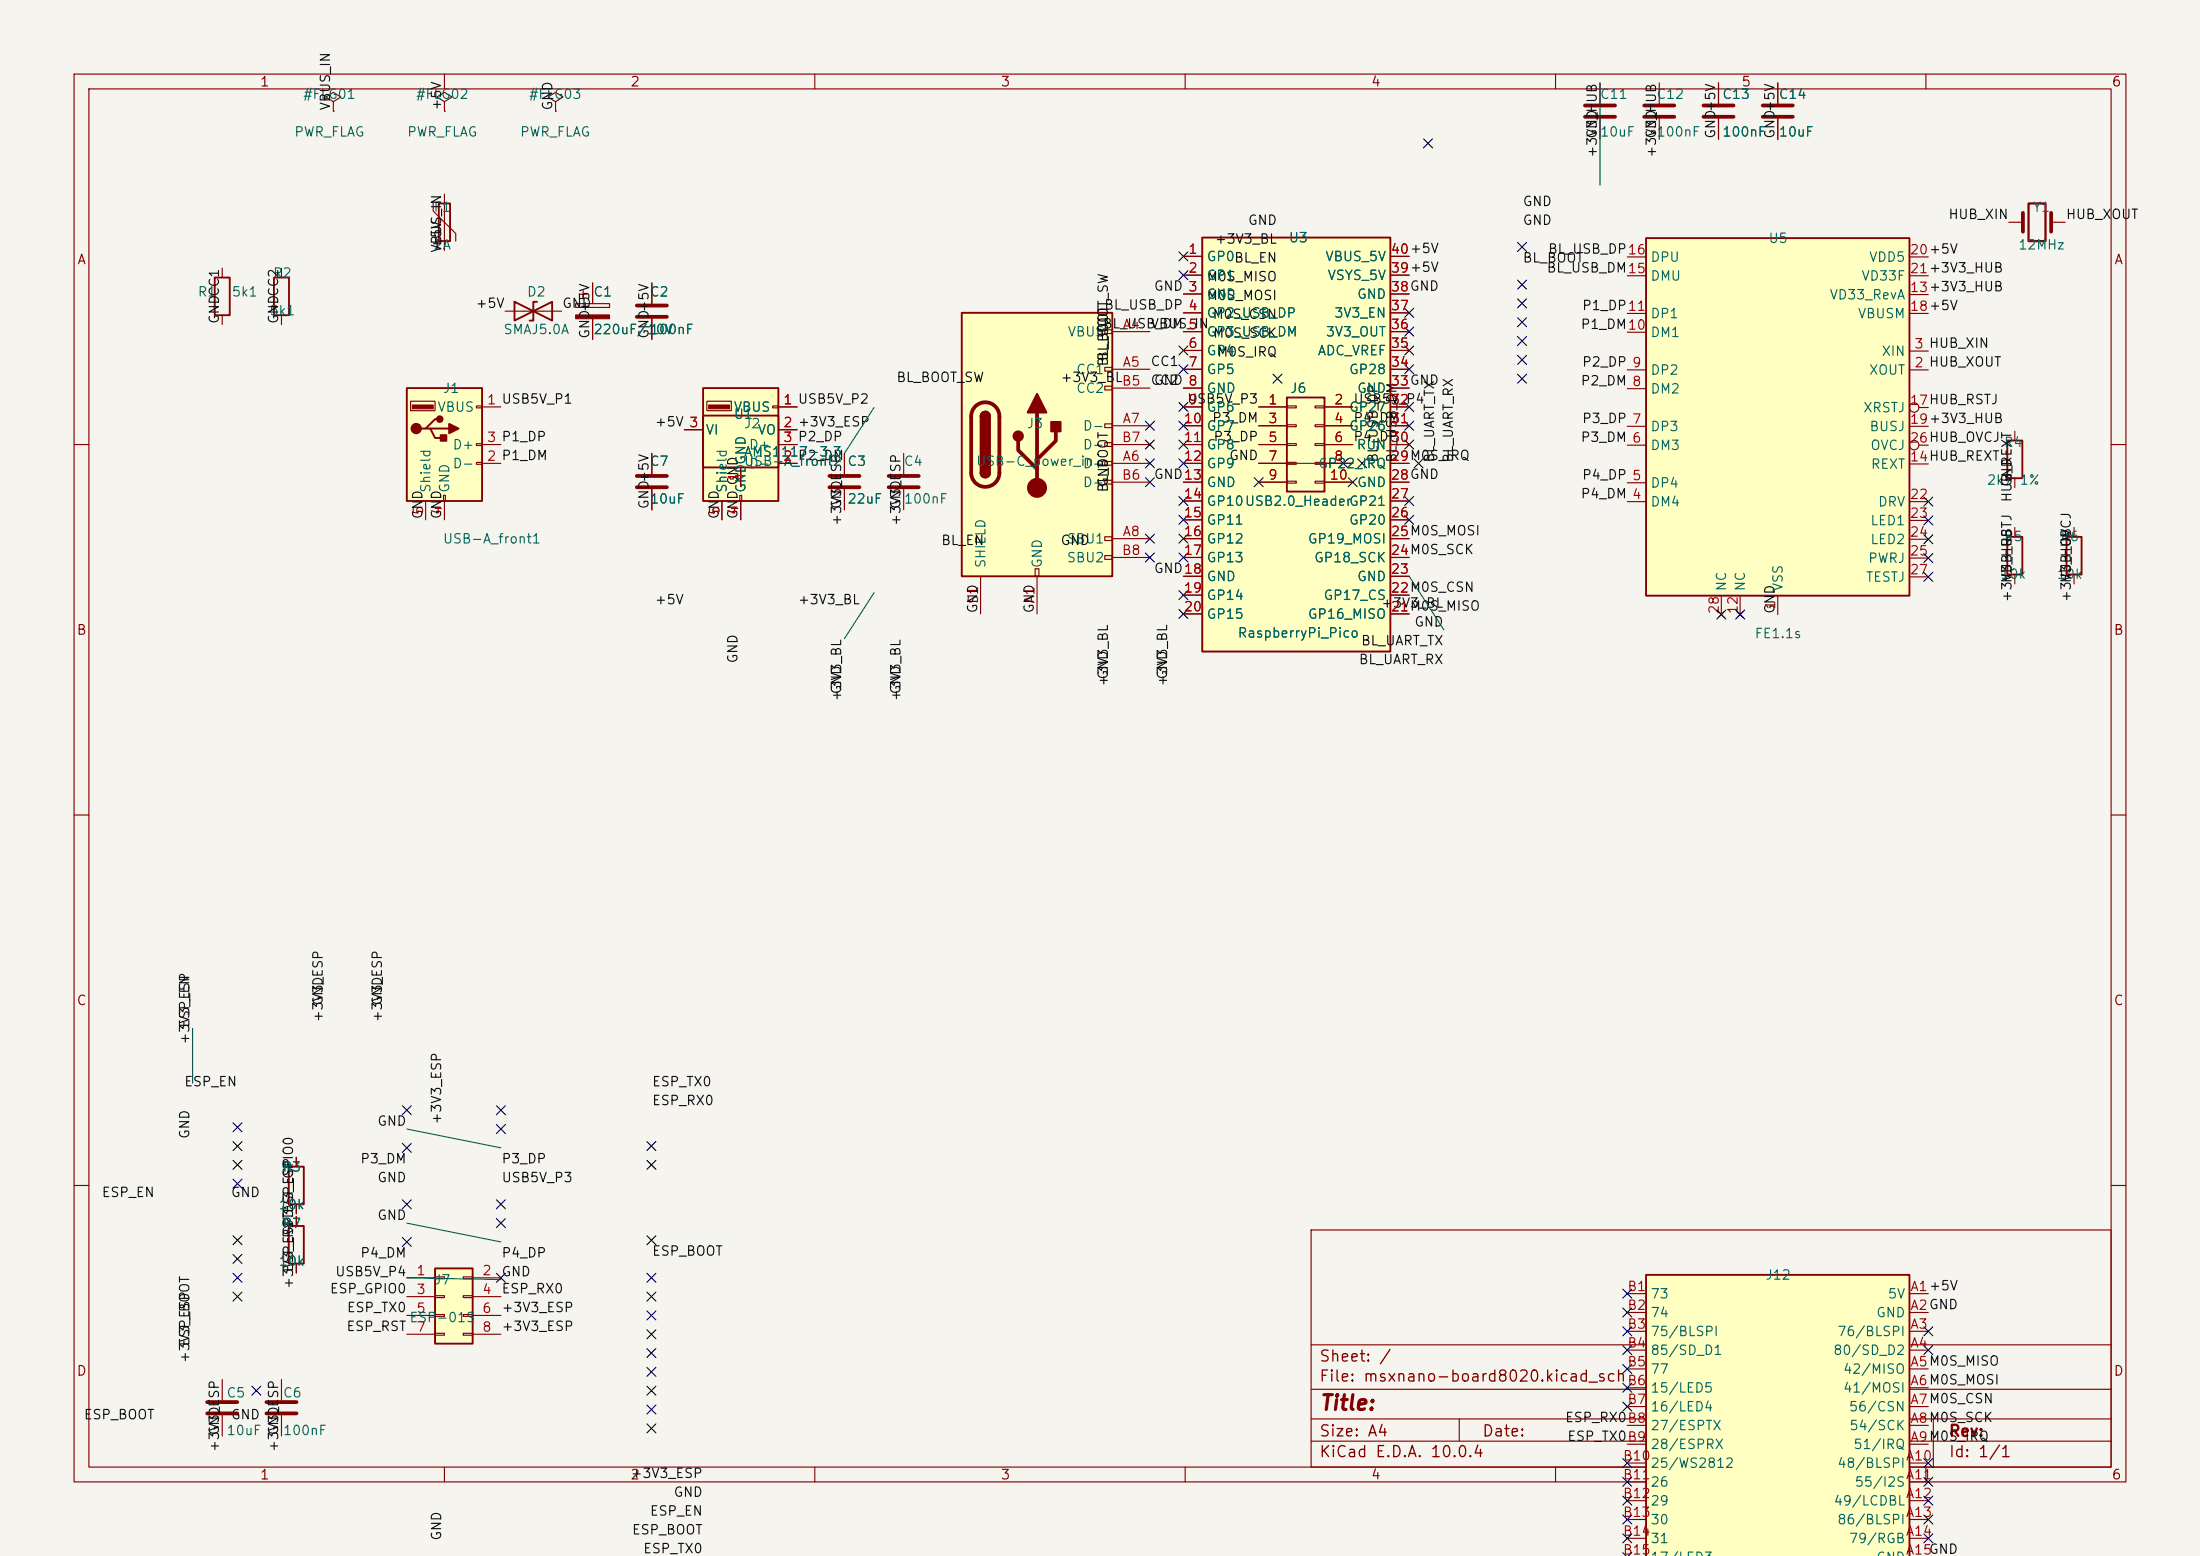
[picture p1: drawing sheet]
<svg xmlns="http://www.w3.org/2000/svg" width="297mm" height="210mm" viewBox="0 0 297 210" stroke-linecap="round" stroke-linejoin="round" font-family="sans-serif">
<path d="M0 0h297v210h-297z" fill="#f5f4ef" stroke="#f5f4ef" stroke-width=".14"/>
<g fill="none" stroke="#840000" stroke-width=".15">
<path d="M10 10h277v190h-277zM12 12h273v186h-273zM60 13.7l1-.6-1-.6-1 .6 1 .6v1.3M60 15h.1M60 10v2M75 13.7l1-.6-1-.6-1 .6 1 .6v1.3M75 15h.1M110 10v2M160 10v2M210 10v2M260 10v2M78.2 39.7h1"/>
<path d="M78.7 39.2v1M80 38.2v2.8M88 38.2v2.8M77.7 41h4.6v.5h-4.6zM80 43v2.8M88 43v2.8M10 60h2M285 60h2M10 110h2M285 110h2M10 160h2M177 166h108v32h-108z"/>
<path d="M285 160h2M30 186.2v2.8M30 191v2.8M38 186.2v2.8M38 191v2.8M60 198v2M110 198v2M160 198v2M177 194.5h108M177 191.5h108M177 187.5h108M177 181.5h108"/>
<path d="M197 191.5v3M210 198v2M260 198v2M261 191.5v6.5"/>
</g>
<path d="M86 41.2h4M86 42.8h4M28 189.2h4M28 190.8h4M36 189.2h4M36 190.8h4" fill="none" stroke="#840000" stroke-width=".51"/>
<path d="M77.7 42.5h4.6v.5h-4.6z" fill="#840000" stroke="#840000" stroke-width=".15"/>
<path d="M129.8 42.2h20.4v35.6h-20.4z" fill="#ffffc2"/>
<g fill="none" stroke="#840000" stroke-width=".15">
<path d="M224 11.2v2.8M224 16v2.8M232 11.2v2.8M232 16v2.8M240 11.2v2.8M240 16v2.8M30 36.2v1.3M271.2 30h1.9M276.9 30h1.9M30 42.5v1.3M149.1 44.5h1.1v.5h-1.1zM149.1 49.6h1.1v.5h-1.1z"/>
<path d="M149.1 52.1h1.1v.5h-1.1zM149.1 57.2h1.1v.5h-1.1zM149.1 59.7h1.1v.6h-1.1zM150.2 44.8h5M150.2 49.8h5M150.2 57.5h5M150.2 52.4h5M88 61.2v2.8M88 66v2.8M132.4 77.8v5.1M139.7 76.8h.6v1h-.6zM140 77.8v5.1"/>
<path d="M149.1 62.3h1.1v.5h-1.1zM149.1 64.8h1.1v.5h-1.1zM149.1 72.4h1.1v.6h-1.1zM149.1 75h1.1v.5h-1.1zM150.2 62.5h5M150.2 72.7h5M150.2 65.1h5M150.2 60h5M150.2 75.2h5M272 71.2v1.3M272 77.5v1.3M280 71.2v1.3"/>
<path d="M280 77.5v1.3"/>
</g>
<path d="M29 37.5h2v5h-2zM129.8 42.2h20.4v35.6h-20.4zM132.4 56.2a.64 .64 0 0 1 .6-.6 .64 .64 0 0 1 .6 .6M132.4 63.8a.64 .64 0 0 0 .6 .6 .64 .64 0 0 0 .6-.6M271 72.5h2v5h-2zM279 72.5h2v5h-2z" fill="none" stroke="#840000" stroke-width=".25"/>
<g fill="none" stroke="#840000" stroke-width=".51">
<path d="M222 14.2h4M222 15.8h4M230 14.2h4M230 15.8h4M238 14.2h4M238 15.8h4M273.1 28.7v2.6M276.9 28.7v2.6M131.7 54.9a1.9 1.9 0 0 1 2-.5 1.9 1.9 0 0 1 1.2 1.8v7.6a1.91 1.91 0 0 1-1.9 1.9 1.91 1.91 0 0 1-1.9-1.9v-7.6a1.9 1.9 0 0 1 .6-1.3zM137.5 59.5v1.3l2.5 2.5M140 55.7v10.1M142.5 58.2v1.3l-2.5 2.5"/>
<path d="M86 64.2h4M86 65.8h4"/>
</g>
<g fill="#840000" stroke="#840000" stroke-width=".25">
<path d="M132.4 56.2h1.2v7.6h-1.2z"/>
<path d="M132.6 55.7a.63 .63 0 0 1 .7-.1 .63 .63 0 0 1 .3 .6h-1.2z"/>
<path d="M132.4 63.8h1.2a.64 .64 0 0 1-.6 .6 .64 .64 0 0 1-.6-.6z"/>
<path d="M140 53.1l1.3 2.6h-2.6z"/>
<path d="M141.9 57h1.3v1.2h-1.3z"/>
<circle cx="137.5" cy="58.9" r=".63"/>
</g>
<circle cx="140" cy="65.8" r="1.27" fill="#840000" stroke="#840000" stroke-width=".15"/>
<path d="M273.9 27.5h2.2v5h-2.2z" fill="none" stroke="#840000" stroke-width=".3"/>
<path d="M94.9 52.4h10.2v15.2h-10.2z" fill="#ffffc2"/>
<path d="M37 37.5h2v5h-2zM94.9 52.4h10.2v15.2h-10.2zM97.5 57.8h.6l.6 1.3h1.3M98.1 57.8h2.5M99.4 56.6h-.7l-1.2 1.2h-.7M271 59.5h2v5h-2z" fill="none" stroke="#840000" stroke-width=".25"/>
<g fill="#840000" stroke="#840000" stroke-width=".25">
<path d="M99.5 58.7h.8v.8h-.8z"/>
<path d="M100.6 57.2l1.3 .6-1.3 .7z"/>
<circle cx="96.2" cy="57.8" r=".63"/>
<circle cx="99.4" cy="56.6" r=".38"/>
</g>
<path d="M95.7 54.7h2.8v.5h-2.8z" fill="#840000" stroke="#840000" stroke-width=".15"/>
<g fill="none" stroke="#840000" stroke-width=".15">
<path d="M38 36.2v1.3M38 42.5v1.3M95.4 54.2h3.3v1.2h-3.3zM104.3 54.8h.8v.2h-.8zM104.3 59.9h.8v.2h-.8zM105.1 54.9h2.5M272 58.2v1.3M97.5 67.6v2.6M99.9 66.9h.2v.7h-.2zM100 67.6v2.6M104.3 62.4h.8v.3h-.8zM105.1 62.5h2.5"/>
<path d="M105.1 60h2.5M272 64.5v1.3"/>
</g>
<path d="M94.9 56.1h10.2v7h-10.2z" fill="#ffffc2"/>
<path d="M94.9 56.1h10.2v7h-10.2z" fill="none" stroke="#840000" stroke-width=".25"/>
<path d="M92.4 58h2.5M105.1 58h2.5M100 63.1v2.5" fill="none" stroke="#840000" stroke-width=".15"/>
<path d="M58.7 171.2h5.1v10.1h-5.1z" fill="#ffffc2"/>
<path d="M58.7 171.2h5.1v10.1h-5.1z" fill="none" stroke="#840000" stroke-width=".25"/>
<g fill="none" stroke="#840000" stroke-width=".15">
<path d="M45 13.7l1-.6-1-.6-1 .6 1 .6v1.3M45 15h.1M216 11.2v2.8M216 16v2.8M114 61.2v2.8M114 66v2.8M122 61.2v2.8M122 66v2.8M54.9 172.5h3.8M54.9 175h3.8M54.9 177.5h3.8M58.7 172.3h1.3v.3h-1.3z"/>
<path d="M58.7 174.9h1.3v.2h-1.3zM58.7 177.4h1.3v.3h-1.3zM58.7 180h1.3v.2h-1.3zM62.5 172.3h1.3v.3h-1.3zM62.5 174.9h1.3v.2h-1.3zM62.5 177.4h1.3v.3h-1.3zM62.5 180h1.3v.2h-1.3zM63.8 172.5h3.8M63.8 175h3.8M63.8 177.5h3.8M54.9 180.1h3.8M63.8 180.1h3.8"/>
</g>
<path d="M214 14.2h4M214 15.8h4M112 64.2h4M112 65.8h4M120 64.2h4M120 65.8h4" fill="none" stroke="#840000" stroke-width=".51"/>
<path d="M162.3 32.1h25.4v55.8h-25.4z" fill="#ffffc2"/>
<path d="M162.3 32.1h25.4v55.8h-25.4z" fill="none" stroke="#840000" stroke-width=".25"/>
<g fill="none" stroke="#840000" stroke-width=".15">
<path d="M159.8 34.6h2.5M159.8 37.1h2.5M159.8 39.7h2.5M187.7 34.6h2.5M187.7 37.1h2.5M187.7 39.7h2.5M159.8 42.2h2.5M159.8 44.8h2.5M159.8 47.3h2.5M159.8 49.8h2.5M159.8 52.4h2.5M159.8 54.9h2.5"/>
<path d="M159.8 57.5h2.5M187.7 42.2h2.5M187.7 44.8h2.5M187.7 47.3h2.5M187.7 49.8h2.5M187.7 52.4h2.5M187.7 54.9h2.5M187.7 57.5h2.5M159.8 60h2.5M159.8 62.5h2.5M159.8 65.1h2.5M159.8 67.6h2.5"/>
<path d="M159.8 70.2h2.5M159.8 72.7h2.5M159.8 75.2h2.5M159.8 77.8h2.5M187.7 60h2.5M187.7 62.5h2.5M187.7 65.1h2.5M187.7 67.6h2.5M187.7 70.2h2.5M187.7 72.7h2.5M187.7 75.2h2.5M187.7 77.8h2.5"/>
<path d="M159.8 80.3h2.5M159.8 82.9h2.5M187.7 80.3h2.5M187.7 82.9h2.5"/>
</g>
<path d="M54.9 52.4h10.2v15.2h-10.2z" fill="#ffffc2"/>
<path d="M54.9 52.4h10.2v15.2h-10.2zM57.5 57.8h.6l.6 1.3h1.3M58.1 57.8h2.5M59.4 56.6h-.7l-1.2 1.2h-.7" fill="none" stroke="#840000" stroke-width=".25"/>
<g fill="#840000" stroke="#840000" stroke-width=".25">
<path d="M59.5 58.7h.8v.8h-.8z"/>
<path d="M60.6 57.2l1.3 .6-1.3 .7z"/>
<circle cx="56.2" cy="57.8" r=".63"/>
<circle cx="59.4" cy="56.6" r=".38"/>
</g>
<path d="M55.7 54.7h2.8v.5h-2.8z" fill="#840000" stroke="#840000" stroke-width=".15"/>
<path d="M55.4 54.2h3.3v1.2h-3.3zM64.3 54.8h.8v.2h-.8zM64.3 59.9h.8v.2h-.8zM65.1 54.9h2.5M57.5 67.6v2.6M59.9 66.9h.2v.7h-.2zM60 67.6v2.6M64.3 62.4h.8v.3h-.8zM65.1 62.5h2.5M65.1 60h2.5" fill="none" stroke="#840000" stroke-width=".15"/>
<path d="M173.7 53.6h5.1v12.7h-5.1z" fill="#ffffc2"/>
<path d="M173.7 53.6h5.1v12.7h-5.1zM39 157.5h2v5h-2z" fill="none" stroke="#840000" stroke-width=".25"/>
<g fill="none" stroke="#840000" stroke-width=".15">
<path d="M169.9 54.9h3.8M169.9 57.5h3.8M173.7 54.8h1.3v.2h-1.3zM173.7 57.3h1.3v.3h-1.3zM173.7 59.9h1.3v.2h-1.3zM177.5 54.8h1.3v.2h-1.3zM177.5 57.3h1.3v.3h-1.3zM177.5 59.9h1.3v.2h-1.3zM178.8 54.9h3.8M178.8 57.5h3.8M169.9 60h3.8M169.9 62.5h3.8"/>
<path d="M169.9 65.1h3.8M173.7 62.4h1.3v.3h-1.3zM173.7 65h1.3v.2h-1.3zM177.5 62.4h1.3v.3h-1.3zM177.5 65h1.3v.2h-1.3zM178.8 60h3.8M178.8 62.5h3.8M178.8 65.1h3.8M40 156.2v1.3M40 162.5v1.3"/>
</g>
<path d="M222.2 32.1h35.6v48.3h-35.6z" fill="#ffffc2"/>
<path d="M222.2 32.1h35.6v48.3h-35.6zM69.5 40.7v2.6l5-2.6v2.6zM72.5 40.7h-.5v2.6h-.5M39 165.5h2v5h-2z" fill="none" stroke="#840000" stroke-width=".25"/>
<g fill="none" stroke="#840000" stroke-width=".15">
<path d="M219.7 37.2h2.5M219.7 34.7h2.5M257.8 39.8h2.5M257.8 37.2h2.5M257.8 34.7h2.5M68.2 42h7.6M219.7 49.9h2.5M219.7 57.5h2.5M219.7 52.5h2.5M219.7 44.8h2.5M219.7 42.3h2.5M257.8 49.9h2.5"/>
<path d="M257.8 47.4h2.5M257.8 57.5h2.5M257.8 42.3h2.5M259 55h1.3M219.7 67.7h2.5M219.7 65.2h2.5M219.7 60.1h2.5M257.8 67.7h2.5M257.8 62.6h2.5M257.8 70.2h2.5M257.8 72.8h2.5M257.8 75.3h2.5"/>
<path d="M257.8 77.9h2.5M259 60.1h1.3M232 82.6l.8 .7M232.4 80.4v2.5M232.8 82.6l-.8 .7M234.5 82.6l.8 .7M234.9 80.4v2.5M235.3 82.6l-.8 .7M240 80.4v2.5M40 164.2v1.3M40 170.5v1.3"/>
<circle cx="258.4" cy="55" r=".63"/>
<circle cx="258.4" cy="60.1" r=".63"/>
</g>
<path d="M222.2 172.1h35.6v38h-35.6z" fill="#ffffc2"/>
<path d="M59.2 27.5h1.6v5h-1.6zM222.2 210.1v-38h35.6v38" fill="none" stroke="#840000" stroke-width=".25"/>
<g fill="none" stroke="#840000" stroke-width=".15">
<path d="M232 11.2v2.8M232 16v2.8M240 11.2v2.8M240 16v2.8M58.5 27.5v1l3 3v1M60 26.2v7.6M80 38.2v2.8M88 38.2v2.8M159.8 34.6h2.5M159.8 37.1h2.5M159.8 39.7h2.5M187.7 34.6h2.5"/>
<path d="M187.7 37.1h2.5M187.7 39.7h2.5M80 43v2.8M88 43v2.8M92.4 58h2.5M105.1 54.9h2.5M105.1 58h2.5M159.8 54.9h2.5M159.8 42.2h2.5M159.8 44.8h2.5M159.8 47.3h2.5M159.8 49.8h2.5"/>
<path d="M159.8 52.4h2.5M159.8 57.5h2.5M169.9 54.9h3.8M169.9 57.5h3.8M178.8 54.9h3.8M178.8 57.5h3.8M187.7 54.9h2.5M187.7 42.2h2.5M187.7 44.8h2.5M187.7 47.3h2.5M187.7 49.8h2.5M187.7 52.4h2.5"/>
<path d="M187.7 57.5h2.5M88 61.2v2.8M88 66v2.8M97.5 67.6v2.6M100 63.1v2.5M100 67.6v2.6M105.1 62.5h2.5M105.1 60h2.5M114 61.2v2.8M114 66v2.8M159.8 62.5h2.5M159.8 60h2.5"/>
<path d="M159.8 65.1h2.5M159.8 67.6h2.5M159.8 70.2h2.5M159.8 72.7h2.5M159.8 75.2h2.5M159.8 77.8h2.5M169.9 62.5h3.8M169.9 60h3.8M169.9 65.1h3.8M178.8 62.5h3.8M178.8 60h3.8M178.8 65.1h3.8"/>
<path d="M187.7 62.5h2.5M187.7 60h2.5M187.7 65.1h2.5M187.7 67.6h2.5M187.7 70.2h2.5M187.7 72.7h2.5M187.7 75.2h2.5M187.7 77.8h2.5M159.8 80.3h2.5M159.8 82.9h2.5M187.7 80.3h2.5M187.7 82.9h2.5"/>
<path d="M40 156.2v1.3M40 162.5v1.3M40 164.2v1.3M40 170.5v1.3M219.7 174.6h2.5M219.7 177.1h2.5M219.7 179.7h2.5M257.8 174.6h2.5M257.8 177.1h2.5M257.8 179.7h2.5M219.7 182.2h2.5M219.7 184.8h2.5"/>
<path d="M219.7 187.3h2.5M219.7 189.8h2.5M219.7 192.4h2.5M219.7 194.9h2.5M219.7 197.5h2.5M257.8 182.2h2.5M257.8 184.8h2.5M257.8 187.3h2.5M257.8 189.8h2.5M257.8 192.4h2.5M257.8 194.9h2.5M257.8 197.5h2.5"/>
<path d="M219.7 200h2.5M219.7 202.5h2.5M219.7 205.1h2.5M219.7 207.6h2.5M257.8 200h2.5M257.8 202.5h2.5M257.8 205.1h2.5M257.8 207.6h2.5"/>
</g>
<path d="M216 11.2v13.8M118 55l-4 6.2M169.9 62.5h12.7M190.2 77.8l4.7 7.2M118 80l-4 6.2M26 138.8v7.4M54.9 152.4l12.7 2.5M54.9 165.1l12.7 2.5M54.9 172.5l12.7 .2" fill="none" stroke="#009600" stroke-width=".15"/>
<g fill="none" stroke="#000084" stroke-width=".15">
<path d="M192.2 18.8l1.2 1.2M193.4 18.8l-1.2 1.2M159.2 34l1.2 1.2M159.2 36.5l1.2 1.2M160.4 34l-1.2 1.2M160.4 36.5l-1.2 1.2M204.9 37.8l1.2 1.2M204.9 32.7l1.2 1.2M206.1 37.8l-1.2 1.2M206.1 32.7l-1.2 1.2M154.6 59.4l1.2 1.2M154.6 56.9l1.2 1.2"/>
<path d="M155.8 59.4l-1.2 1.2M155.8 56.9l-1.2 1.2M159.2 56.9l1.2 1.2M159.2 59.4l1.2 1.2M159.2 46.7l1.2 1.2M159.2 49.2l1.2 1.2M159.2 54.3l1.2 1.2M160.4 56.9l-1.2 1.2M160.4 59.4l-1.2 1.2M160.4 46.7l-1.2 1.2M160.4 49.2l-1.2 1.2M160.4 54.3l-1.2 1.2"/>
<path d="M171.9 50.5l1.2 1.2M173.1 50.5l-1.2 1.2M189.6 49.2l1.2 1.2M189.6 46.7l1.2 1.2M189.6 44.2l1.2 1.2M189.6 41.6l1.2 1.2M189.6 59.4l1.2 1.2M189.6 56.9l1.2 1.2M189.6 54.3l1.2 1.2M190.8 44.2l-1.2 1.2M190.8 49.2l-1.2 1.2M190.8 46.7l-1.2 1.2"/>
<path d="M190.8 41.6l-1.2 1.2M190.8 56.9l-1.2 1.2M190.8 59.4l-1.2 1.2M190.8 54.3l-1.2 1.2M204.9 50.5l1.2 1.2M204.9 48l1.2 1.2M204.9 45.4l1.2 1.2M204.9 42.9l1.2 1.2M204.9 40.3l1.2 1.3M206.1 48l-1.2 1.2M206.1 50.5l-1.2 1.2M206.1 45.4l-1.2 1.2"/>
<path d="M206.1 42.9l-1.2 1.2M206.1 40.3l-1.2 1.3M154.6 72.1l1.2 1.2M154.6 61.9l1.2 1.2M154.6 64.5l1.2 1.2M154.6 74.6l1.2 1.2M155.8 72.1l-1.2 1.2M155.8 61.9l-1.2 1.2M155.8 64.5l-1.2 1.2M155.8 74.6l-1.2 1.2M159.2 67l1.2 1.2M159.2 74.6l1.2 1.2"/>
<path d="M159.2 79.7l1.2 1.2M159.2 69.6l1.2 1.2M159.2 61.9l1.2 1.2M159.2 72.1l1.2 1.2M160.4 67l-1.2 1.2M160.4 74.6l-1.2 1.2M160.4 72.1l-1.2 1.2M160.4 79.7l-1.2 1.2M160.4 69.6l-1.2 1.2M160.4 61.9l-1.2 1.2M169.3 64.5l1.2 1.2M170.5 64.5l-1.2 1.2"/>
<path d="M180.7 61.9l1.3 1.2M182 61.9l-1.3 1.2M182 64.5l1.2 1.2M183.2 64.5l-1.2 1.2M183.3 61.9l1.2 1.2M184.5 61.9l-1.2 1.2M189.6 67l1.2 1.2M189.6 69.6l1.2 1.2M190.8 67l-1.2 1.2M190.8 69.6l-1.2 1.2M190.9 61.9l1.2 1.2M192.1 61.9l-1.2 1.2"/>
<path d="M259.7 67.1l1.2 1.2M259.7 69.6l1.2 1.2M259.7 77.3l1.2 1.2M259.7 72.2l1.2 1.2M259.7 74.7l1.2 1.2M260.9 67.1l-1.2 1.2M260.9 69.6l-1.2 1.2M260.9 77.3l-1.2 1.2M260.9 72.2l-1.2 1.2M260.9 74.7l-1.2 1.2M159.2 82.3l1.2 1.2M160.4 82.3l-1.2 1.2"/>
<path d="M231.8 82.3l1.2 1.2M233 82.3l-1.2 1.2M234.3 82.3l1.2 1.2M235.5 82.3l-1.2 1.2M31.5 159.2l1.2 1.2M31.5 156.6l1.2 1.2M31.5 151.5l1.2 1.2M31.5 154.1l1.2 1.2M32.7 159.2l-1.2 1.2M32.7 156.6l-1.2 1.2M32.7 151.5l-1.2 1.2M32.7 154.1l-1.2 1.2"/>
<path d="M54.3 149.2l1.2 1.2M54.3 154.3l1.2 1.2M55.5 149.2l-1.2 1.2M55.5 154.3l-1.2 1.2M67 149.2l1.2 1.2M67 151.8l1.2 1.2M68.2 149.2l-1.2 1.2M68.2 151.8l-1.2 1.2M87.3 154.1l1.2 1.2M87.3 156.6l1.2 1.2M88.5 154.1l-1.2 1.2M88.5 156.6l-1.2 1.2"/>
<path d="M31.5 166.8l1.2 1.2M31.5 169.3l1.2 1.2M31.5 171.9l1.2 1.2M31.5 174.4l1.2 1.2M32.7 166.8l-1.2 1.2M32.7 169.3l-1.2 1.2M32.7 171.9l-1.2 1.2M32.7 174.4l-1.2 1.2M54.3 161.9l1.2 1.2M54.3 167l1.2 1.2M55.5 161.9l-1.2 1.2M55.5 167l-1.2 1.2"/>
<path d="M67 161.9l1.2 1.2M67 164.5l1.2 1.2M67 171.9l1.2 1.2M68.2 161.9l-1.2 1.2M68.2 164.5l-1.2 1.2M68.2 171.9l-1.2 1.2M87.3 179.5l1.2 1.2M87.3 171.9l1.2 1.2M87.3 174.4l1.2 1.2M87.3 166.8l1.2 1.2M87.3 176.9l1.2 1.2M88.5 179.5l-1.2 1.2"/>
<path d="M88.5 171.9l-1.2 1.2M88.5 174.4l-1.2 1.2M88.5 166.8l-1.2 1.2M88.5 176.9l-1.2 1.2M219.1 174l1.2 1.2M219.1 176.5l1.2 1.2M219.1 179.1l1.2 1.2M220.3 174l-1.2 1.2M220.3 176.5l-1.2 1.2M220.3 179.1l-1.2 1.2M259.7 179.1l1.2 1.2M260.9 179.1l-1.2 1.2"/>
<path d="M34 187.1l1.2 1.2M35.2 187.1l-1.2 1.2M87.3 189.6l1.2 1.2M87.3 192.2l1.2 1.2M87.3 187.1l1.2 1.2M87.3 184.6l1.2 1.2M87.3 182l1.2 1.2M88.5 189.6l-1.2 1.2M88.5 192.2l-1.2 1.2M88.5 187.1l-1.2 1.2M88.5 184.6l-1.2 1.2M88.5 182l-1.2 1.2"/>
<path d="M219.1 196.9l1.2 1.2M219.1 199.4l1.2 1.2M219.1 181.6l1.2 1.2M219.1 184.2l1.2 1.2M219.1 186.7l1.2 1.2M219.1 189.2l1.2 1.2M220.3 196.9l-1.2 1.2M220.3 199.4l-1.2 1.2M220.3 181.6l-1.2 1.2M220.3 184.2l-1.2 1.2M220.3 186.7l-1.2 1.2M220.3 189.2l-1.2 1.2"/>
<path d="M259.7 181.6l1.2 1.2M259.7 196.9l1.2 1.2M259.7 199.4l1.2 1.2M260.9 181.6l-1.2 1.2M260.9 196.9l-1.2 1.2M260.9 199.4l-1.2 1.2M219.1 204.5l1.2 1.2M219.1 207l1.2 1.2M219.1 209.6l.5 .5M219.1 201.9l1.2 1.2M220.3 204.5l-1.2 1.2M220.3 207l-1.2 1.2"/>
<path d="M220.3 209.6l-.5 .5M220.3 201.9l-1.2 1.2M259.7 201.9l1.2 1.2M259.7 204.5l1.2 1.2M259.7 207l1.2 1.2M260.9 201.9l-1.2 1.2M260.9 204.5l-1.2 1.2M260.9 207l-1.2 1.2"/>
</g>
<text font-size="2" fill="#840000" x="178" y="190.8">Title:</text>
<g font-size="1.5" fill="#840000">
<text x="178" y="184.2">Sheet: /</text>
<text x="178" y="186.9">File: msxnano-board8020.kicad_sch</text>
<text x="178" y="197.1">KiCad E.D.A. 10.0.4</text>
<text x="178" y="194.3">Size: A4</text>
<text x="200" y="194.3">Date:</text>
<text x="263" y="194.3">Rev:</text>
<text x="263" y="197.1">Id: 1/1</text>
</g>
<g font-size="1.3" fill="#840000">
<text x="35" y="12">1</text>
<text x="85" y="12">2</text>
<text x="135" y="12">3</text>
<text x="185" y="12">4</text>
<text x="235" y="12">5</text>
<text x="285" y="12">6</text>
<text x="10.3" y="36">A</text>
<text x="285.3" y="36">A</text>
<text x="10.3" y="86">B</text>
<text x="285.3" y="86">B</text>
<text x="10.3" y="136">C</text>
<text x="285.3" y="136">C</text>
<text x="10.3" y="186">D</text>
<text x="285.3" y="186">D</text>
<text x="35" y="200">1</text>
<text x="85" y="200">2</text>
<text x="135" y="200">3</text>
<text x="185" y="200">4</text>
<text x="285" y="200">6</text>
</g>
<g font-size="1.3" fill="#006464">
<text x="40.8" y="13.7">#FLG01</text>
<text x="56.1" y="13.7">#FLG02</text>
<text x="71.3" y="13.7">#FLG03</text>
<text x="215.9" y="13.7">C11</text>
<text x="223.5" y="13.7">C12</text>
<text x="232.4" y="13.7">C13</text>
<text x="240" y="13.7">C14</text>
<text x="39.6" y="18.8">PWR_FLAG</text>
<text x="54.9" y="18.8">PWR_FLAG</text>
<text x="70.1" y="18.8">PWR_FLAG</text>
<text x="215.9" y="18.8">10uF</text>
<text x="223.5" y="18.8">100nF</text>
<text x="232.4" y="18.8">100nF</text>
<text x="240" y="18.8">10uF</text>
<text x="58.4" y="28.9">F1</text>
<text x="274.3" y="28.9">Y1</text>
<text x="58.4" y="34">2A</text>
<text x="162.8" y="35.6">GP0BL_EN</text>
<text x="162.8" y="35.6">GP0</text>
<text x="173.9" y="33">U3</text>
<text x="178.8" y="35.6">VBUS_5V</text>
<text x="222.7" y="35.7">DPU</text>
<text x="238.7" y="33.1">U5</text>
<text x="252.2" y="35.7">VDD5</text>
<text x="272.4" y="34">12MHz</text>
<text x="26.6" y="40.3">R1</text>
<text x="31.2" y="40.3">5k1</text>
<text x="36.8" y="37.8">R2</text>
<text x="71" y="40.3">D2</text>
<text x="80" y="40.3">C1</text>
<text x="87.6" y="40.3">C2</text>
<text x="162.8" y="38.1">GP1</text>
<text x="162.8" y="40.7">GND</text>
<text x="179.1" y="38.1">VSYS_5V</text>
<text x="183.1" y="40.7">GND</text>
<text x="222.7" y="38.2">DMU</text>
<text x="246.9" y="40.7">VD33_RevA</text>
<text x="251.2" y="38.2">VD33F</text>
<text x="36.3" y="42.9">5k1</text>
<text x="67.9" y="45.4">SMAJ5.0A</text>
<text x="80" y="45.4">220uF/10V</text>
<text x="87.6" y="45.4">100nF</text>
<text x="144" y="45.7">VBUS</text>
<text x="162.8" y="43.2">GP2_USB_DP</text>
<text x="162.8" y="45.7">GP3_USB_DM</text>
<text x="178.9" y="45.7">3V3_OUT</text>
<text x="180" y="43.2">3V3_EN</text>
<text x="222.7" y="45.8">DM1</text>
<text x="222.7" y="43.3">DP1</text>
<text x="250.7" y="43.3">VBUSM</text>
<text x="59.7" y="53.4">J1</text>
<text x="145.2" y="50.8">CC1</text>
<text x="145.2" y="53.4">CC2</text>
<text x="162.8" y="48.3">GP4</text>
<text x="162.8" y="50.8">GP5</text>
<text x="162.8" y="53.4">GND</text>
<text x="174.1" y="53.4">J6</text>
<text x="177.8" y="48.3">ADC_VREF</text>
<text x="182" y="50.8">GP28</text>
<text x="183.1" y="53.4">GND</text>
<text x="222.7" y="53.4">DM2</text>
<text x="222.7" y="50.9">DP2</text>
<text x="252.2" y="50.9">XOUT</text>
<text x="253.9" y="48.4">XIN</text>
<text x="59" y="55.9">VBUS</text>
<text x="95.2" y="59">VI</text>
<text x="99" y="56.9">U1</text>
<text x="99" y="55.9">VBUS</text>
<text x="100.3" y="58.1">J2</text>
<text x="102.2" y="59">VO</text>
<text x="138.5" y="58.1">J3</text>
<text x="146.1" y="58.4">D-</text>
<text x="162.8" y="55.9">GP6</text>
<text x="162.8" y="58.4">GP7</text>
<text x="182" y="58.4">GP26</text>
<text x="182" y="55.9">GP27</text>
<text x="222.7" y="58.5">DP3</text>
<text x="251.4" y="56">XRSTJ</text>
<text x="252.3" y="58.5">BUSJ</text>
<text x="61" y="63.5">D-</text>
<text x="61" y="61">D+</text>
<text x="87.6" y="63.2">C7</text>
<text x="100.3" y="63.2">USB-A_front2</text>
<text x="100.3" y="61.9">AMS1117-3.3</text>
<text x="101" y="63.5">D-</text>
<text x="101" y="61">D+</text>
<text x="114.3" y="63.2">C3</text>
<text x="121.9" y="63.2">C4</text>
<text x="131.7" y="63.2">USB-C_power_in</text>
<text x="146.1" y="63.5">D+</text>
<text x="146.1" y="61">D-</text>
<text x="162.8" y="61">GP8</text>
<text x="162.8" y="63.5">GP9</text>
<text x="177.9" y="63.5">GP22_IRQ</text>
<text x="183.1" y="61">RUN</text>
<text x="222.7" y="61.1">DM3</text>
<text x="252.4" y="61.1">OVCJ</text>
<text x="252.5" y="63.6">REXT</text>
<text x="268.1" y="65.7">2k7 1%</text>
<text x="270.4" y="60.7">R4</text>
<text x="58.4" y="66.6" transform="rotate(-90 58.4 66.6)">Shield</text>
<text x="61" y="66.6" transform="rotate(-90 61 66.6)">GND</text>
<text x="87.6" y="68.3">10uF</text>
<text x="98.4" y="66.6" transform="rotate(-90 98.4 66.6)">Shield</text>
<text x="101" y="66.6" transform="rotate(-90 101 66.6)">GNDGND</text>
<text x="114.3" y="68.3">22uF</text>
<text x="121.9" y="68.3">100nF</text>
<text x="146.1" y="66.1">D+</text>
<text x="162.8" y="66.1">GND</text>
<text x="162.8" y="68.6">GP10USB2.0_HeaderGP21</text>
<text x="162.8" y="71.1">GP11</text>
<text x="182" y="71.1">GP20</text>
<text x="183.1" y="66.1">GND</text>
<text x="222.7" y="68.7">DM4</text>
<text x="222.7" y="66.1">DP4</text>
<text x="252.4" y="71.2">LED1</text>
<text x="253.4" y="68.7">DRV</text>
<text x="59.7" y="73.7">USB-A_front1</text>
<text x="133.4" y="76.8" transform="rotate(-90 133.4 76.8)">SHIELD</text>
<text x="141" y="76.8" transform="rotate(-90 141 76.8)">GND</text>
<text x="143.9" y="73.7">SBU1</text>
<text x="143.9" y="76.2">SBU2</text>
<text x="162.8" y="73.7">GP12</text>
<text x="162.8" y="76.2">GP13</text>
<text x="176.5" y="73.7">GP19_MOSI</text>
<text x="177.3" y="76.2">GP18_SCK</text>
<text x="252.1" y="76.3">PWRJ</text>
<text x="252.4" y="73.8">LED2</text>
<text x="270.4" y="73.4">R5</text>
<text x="278.1" y="73.4">R6</text>
<text x="162.8" y="78.8">GND</text>
<text x="162.8" y="81.3">GP14</text>
<text x="162.8" y="83.8">GP15</text>
<text x="176.5" y="83.8">GP16_MISO</text>
<text x="178.6" y="81.3">GP17_CS</text>
<text x="183.1" y="78.8">GND</text>
<text x="233.4" y="79.9" transform="rotate(-90 233.4 79.9)">NC</text>
<text x="235.9" y="79.9" transform="rotate(-90 235.9 79.9)">NC</text>
<text x="241" y="79.9" transform="rotate(-90 241 79.9)">VSS</text>
<text x="251.8" y="78.8">TESTJ</text>
<text x="270" y="78.4">10k</text>
<text x="277.6" y="78.4">10k</text>
<text x="167" y="86.4">RaspberryPi_Pico</text>
<text x="236.8" y="86.5">FE1.1s</text>
<text x="38" y="158.5">R3</text>
<text x="37.5" y="163.5">10k</text>
<text x="38" y="166.1">R7</text>
<text x="37.5" y="171.2">10k</text>
<text x="58.5" y="173.7">J7</text>
<text x="238.2" y="173">J12</text>
<text x="55.2" y="178.8">ESP-01S</text>
<text x="222.7" y="175.6">73</text>
<text x="222.7" y="178.1">74</text>
<text x="253.2" y="178.1">GND</text>
<text x="254.8" y="175.6">5V</text>
<text x="222.7" y="180.7">75/BLSPI</text>
<text x="222.7" y="183.2">85/SD_D1</text>
<text x="222.7" y="185.7">77</text>
<text x="247.4" y="183.2">80/SD_D2</text>
<text x="247.9" y="180.7">76/BLSPI</text>
<text x="248.7" y="185.7">42/MISO</text>
<text x="30.5" y="188.9">C5</text>
<text x="38.1" y="188.9">C6</text>
<text x="222.7" y="188.3">15/LED5</text>
<text x="222.7" y="190.8">16/LED4</text>
<text x="248.7" y="188.3">41/MOSI</text>
<text x="249.5" y="190.8">56/CSN</text>
<text x="30.5" y="194">10uF</text>
<text x="38.1" y="194">100nF</text>
<text x="222.7" y="193.4">27/ESPTX</text>
<text x="222.7" y="195.9">28/ESPRX</text>
<text x="249.6" y="193.4">54/SCK</text>
<text x="250.1" y="195.9">51/IRQ</text>
<text x="222.7" y="198.4">25/WS2812</text>
<text x="222.7" y="201">26</text>
<text x="222.7" y="203.5">29</text>
<text x="247.5" y="203.5">49/LCDBL</text>
<text x="247.9" y="198.4">48/BLSPI</text>
<text x="250.3" y="201">55/I2S</text>
<text x="222.7" y="206.1">30</text>
<text x="222.7" y="208.6">31</text>
<text x="247.9" y="206.1">86/BLSPI</text>
<text x="249.5" y="208.6">79/RGB</text>
</g>
<g font-size="1.3" fill="#0f0f0f">
<text x="44.9" y="15" transform="rotate(-90 44.9 15)">VBUS_IN</text>
<text x="59.9" y="15" transform="rotate(-90 59.9 15)">+5V</text>
<text x="74.9" y="15" transform="rotate(-90 74.9 15)">GND</text>
<text x="215.9" y="21.4" transform="rotate(-90 215.9 21.4)">+3V3_HUB</text>
<text x="215.9" y="18.8" transform="rotate(-90 215.9 18.8)">GND</text>
<text x="223.9" y="21.4" transform="rotate(-90 223.9 21.4)">+3V3_HUB</text>
<text x="223.9" y="18.8" transform="rotate(-90 223.9 18.8)">GND</text>
<text x="231.9" y="18.8" transform="rotate(-90 231.9 18.8)">GND+5V</text>
<text x="239.9" y="18.8" transform="rotate(-90 239.9 18.8)">GND+5V</text>
<text x="205.5" y="28.1">GND</text>
<text x="262.9" y="29.9">HUB_XIN</text>
<text x="278.8" y="29.9">HUB_XOUT</text>
<text x="59.9" y="34.2" transform="rotate(-90 59.9 34.2)">VBUS_IN</text>
<text x="59.9" y="33.8" transform="rotate(-90 59.9 33.8)">+5V</text>
<text x="163.9" y="33.2">+3V3_BL</text>
<text x="168.4" y="30.7">GND</text>
<text x="205.5" y="35.7">BL_BOOT</text>
<text x="205.5" y="30.7">GND</text>
<text x="208.9" y="34.6">BL_USB_DP16</text>
<text x="64.1" y="41.9">+5V</text>
<text x="75.8" y="41.9">GND</text>
<text x="155.7" y="39.6">GND 3</text>
<text x="162.8" y="38.3">M0S_MISO</text>
<text x="162.8" y="40.8">M0S_MOSI</text>
<text x="208.7" y="37.1">BL_USB_DM15</text>
<text x="29.9" y="43.8" transform="rotate(-90 29.9 43.8)">GNDCC1</text>
<text x="37.9" y="43.8" transform="rotate(-90 37.9 43.8)">GNDCC2</text>
<text x="79.9" y="45.8" transform="rotate(-90 79.9 45.8)">GND+5V</text>
<text x="87.9" y="45.8" transform="rotate(-90 87.9 45.8)">GND+5V</text>
<text x="148.8" y="44.6">BL_USB_DM 5</text>
<text x="149" y="42.1">BL_USB_DP 4</text>
<text x="155.2" y="44.6">VBUS_IN</text>
<text x="163.6" y="43.4">M0S_CSN</text>
<text x="163.7" y="45.9">M0S_SCK</text>
<text x="213.3" y="44.7">P1_DM10</text>
<text x="213.5" y="42.2">P1_DP11</text>
<text x="120.9" y="51.9">BL_BOOT_SW</text>
<text x="143.1" y="51.9">+3V3_BL</text>
<text x="149.9" y="49.6" transform="rotate(-90 149.9 49.6)">BL_BOOT</text>
<text x="149.9" y="48.8" transform="rotate(-90 149.9 48.8)">BL_BOOT_SW</text>
<text x="155.2" y="52.3">CC2</text>
<text x="155.2" y="49.7">CC1</text>
<text x="155.7" y="52.3">GND 8</text>
<text x="164.2" y="48.4">M0S_IRQ</text>
<text x="213.3" y="52.3">P2_DM 8</text>
<text x="213.5" y="49.8">P2_DP 9</text>
<text x="88.3" y="57.9">+5V 3</text>
<text x="160.2" y="54.8">USB5V_P3</text>
<text x="163.5" y="57.3">P3_DM</text>
<text x="163.7" y="59.9">P3_DP</text>
<text x="182.6" y="54.8">USB5V_P4</text>
<text x="182.6" y="57.3">P4_DM</text>
<text x="182.6" y="59.9">P4_DP</text>
<text x="213.3" y="60">P3_DM 6</text>
<text x="213.5" y="57.4">P3_DP 7</text>
<text x="149.9" y="65.8" transform="rotate(-90 149.9 65.8)">GND</text>
<text x="155.7" y="65">GND13</text>
<text x="165.8" y="62.4">GND</text>
<text x="186.3" y="62.5" transform="rotate(-90 186.3 62.5)">BL_USB_DP</text>
<text x="188.8" y="62.5" transform="rotate(-90 188.8 62.5)">BL_USB_DM</text>
<text x="193.9" y="62.5" transform="rotate(-90 193.9 62.5)">BL_UART_TX</text>
<text x="196.5" y="62.5" transform="rotate(-90 196.5 62.5)">BL_UART_RX</text>
<text x="213.5" y="65">P4_DP 5</text>
<text x="271.9" y="65.8" transform="rotate(-90 271.9 65.8)">GND</text>
<text x="57.3" y="70.2" transform="rotate(-90 57.3 70.2)">GND</text>
<text x="59.9" y="70.2" transform="rotate(-90 59.9 70.2)">GND</text>
<text x="87.9" y="68.8" transform="rotate(-90 87.9 68.8)">GND+5V</text>
<text x="97.3" y="70.2" transform="rotate(-90 97.3 70.2)">GND</text>
<text x="99.9" y="70.2" transform="rotate(-90 99.9 70.2)">GND GND</text>
<text x="113.9" y="71.1" transform="rotate(-90 113.9 71.1)">+3V3_ESP</text>
<text x="113.9" y="68.8" transform="rotate(-90 113.9 68.8)">GND</text>
<text x="121.9" y="71.1" transform="rotate(-90 121.9 71.1)">+3V3_ESP</text>
<text x="121.9" y="68.8" transform="rotate(-90 121.9 68.8)">GND</text>
<text x="149.9" y="66.6" transform="rotate(-90 149.9 66.6)">BL_BOOT</text>
<text x="213.3" y="67.6">P4_DM 4</text>
<text x="271.9" y="67.9" transform="rotate(-90 271.9 67.9)">HUB_REXT</text>
<text x="127" y="73.9">BL_EN</text>
<text x="143.1" y="73.9">GND</text>
<text x="155.7" y="77.7">GND18</text>
<text x="88.3" y="81.9">+5V</text>
<text x="107.6" y="81.9">+3V3_BL</text>
<text x="132.3" y="82.9" transform="rotate(-90 132.3 82.9)">GND</text>
<text x="139.9" y="82.9" transform="rotate(-90 139.9 82.9)">GND</text>
<text x="186.4" y="82.3">+3V3_BL</text>
<text x="239.9" y="82.9" transform="rotate(-90 239.9 82.9)">GND</text>
<text x="271.9" y="81.4" transform="rotate(-90 271.9 81.4)">+3V3_HUB</text>
<text x="271.9" y="78.8" transform="rotate(-90 271.9 78.8)">HUB_RSTJ</text>
<text x="279.9" y="81.4" transform="rotate(-90 279.9 81.4)">+3V3_HUB</text>
<text x="279.9" y="78.8" transform="rotate(-90 279.9 78.8)">HUB_OVCJ</text>
<text x="99.9" y="89.6" transform="rotate(-90 99.9 89.6)">GND</text>
<text x="183.3" y="90">BL_UART_RX</text>
<text x="183.6" y="87.4">BL_UART_TX</text>
<text x="190.8" y="84.9">GND</text>
<text x="113.9" y="94.7" transform="rotate(-90 113.9 94.7)">+3V3_BL</text>
<text x="113.9" y="93.8" transform="rotate(-90 113.9 93.8)">GND</text>
<text x="121.9" y="94.7" transform="rotate(-90 121.9 94.7)">+3V3_BL</text>
<text x="121.9" y="93.8" transform="rotate(-90 121.9 93.8)">GND</text>
<text x="149.9" y="92.7" transform="rotate(-90 149.9 92.7)">+3V3_BL</text>
<text x="149.9" y="91.8" transform="rotate(-90 149.9 91.8)">GND</text>
<text x="157.9" y="92.7" transform="rotate(-90 157.9 92.7)">+3V3_BL</text>
<text x="157.9" y="91.8" transform="rotate(-90 157.9 91.8)">GND</text>
<text x="43.9" y="135.8" transform="rotate(-90 43.9 135.8)">GND</text>
<text x="51.9" y="135.8" transform="rotate(-90 51.9 135.8)">GND</text>
<text x="25.9" y="141.1" transform="rotate(-90 25.9 141.1)">+3V3_ESP</text>
<text x="25.9" y="138.8" transform="rotate(-90 25.9 138.8)">ESP_EN</text>
<text x="43.9" y="138.1" transform="rotate(-90 43.9 138.1)">+3V3_ESP</text>
<text x="51.9" y="138.1" transform="rotate(-90 51.9 138.1)">+3V3_ESP</text>
<text x="24.8" y="146.9">ESP_EN</text>
<text x="87.9" y="149.5">ESP_RX0</text>
<text x="87.9" y="146.9">ESP_TX0</text>
<text x="25.9" y="153.8" transform="rotate(-90 25.9 153.8)">GND</text>
<text x="50.8" y="152.3">GND</text>
<text x="59.9" y="151.9" transform="rotate(-90 59.9 151.9)">+3V3_ESP</text>
<text x="13.6" y="161.9">ESP_EN</text>
<text x="31.1" y="161.9">GND</text>
<text x="48.5" y="157.3">P3_DM</text>
<text x="50.8" y="159.9">GND</text>
<text x="67.6" y="157.3">P3_DP</text>
<text x="67.6" y="159.9">USB5V_P3</text>
<text x="39.9" y="166.1" transform="rotate(-90 39.9 166.1)">+3V3_ESP</text>
<text x="50.8" y="165">GND</text>
<text x="39.9" y="171.8" transform="rotate(-90 39.9 171.8)">ESP_RSTESP_GPIO0</text>
<text x="45.2" y="172.6">USB5V_P4</text>
<text x="48.5" y="170">P4_DM</text>
<text x="67.6" y="170">P4_DP</text>
<text x="67.6" y="172.6">GND</text>
<text x="87.9" y="169.8">ESP_BOOT</text>
<text x="39.9" y="174.1" transform="rotate(-90 39.9 174.1)">+3V3_ESP</text>
<text x="44.4" y="174.9">ESP_GPIO0</text>
<text x="46.7" y="180">ESP_RST</text>
<text x="46.7" y="177.4">ESP_TX0</text>
<text x="67.6" y="174.9">ESP_RX0</text>
<text x="67.6" y="177.4">+3V3_ESP</text>
<text x="67.6" y="180">+3V3_ESP</text>
<text x="25.9" y="184.1" transform="rotate(-90 25.9 184.1)">+3V3_ESP</text>
<text x="25.9" y="181.8" transform="rotate(-90 25.9 181.8)">ESP_BOOT</text>
<text x="11.2" y="191.9">ESP_BOOT</text>
<text x="31.1" y="191.9">GND</text>
<text x="29.9" y="196.1" transform="rotate(-90 29.9 196.1)">+3V3_ESP</text>
<text x="29.9" y="193.8" transform="rotate(-90 29.9 193.8)">GND</text>
<text x="37.9" y="196.1" transform="rotate(-90 37.9 196.1)">+3V3_ESP</text>
<text x="37.9" y="193.8" transform="rotate(-90 37.9 193.8)">GND</text>
<text x="211.2" y="192.3">ESP_RX0B8</text>
<text x="211.5" y="194.8">ESP_TX0B9</text>
<text x="85" y="199.8">+3V3_ESP</text>
<text x="90.8" y="202.3">GND</text>
<text x="59.9" y="208" transform="rotate(-90 59.9 208)">GND</text>
<text x="85.2" y="207.4">ESP_BOOT</text>
<text x="86.7" y="210">ESP_TX0</text>
<text x="87.6" y="204.9">ESP_EN</text>
<text x="260.3" y="210">GND</text>
</g>
<g font-size="1.3" fill="#a90000">
<text x="160.3" y="34.6">1</text>
<text x="187.7" y="34.6">40+5V</text>
<text x="187.7" y="34.6">40</text>
<text x="257.7" y="34.7">20+5V</text>
<text x="160.3" y="37.1">2</text>
<text x="160.3" y="39.7">3</text>
<text x="187.7" y="39.7">38GND</text>
<text x="187.7" y="37.1">39+5V</text>
<text x="187.7" y="39.7">38</text>
<text x="187.7" y="37.1">39</text>
<text x="257.7" y="39.7">13+3V3_HUB</text>
<text x="257.7" y="37.2">21+3V3_HUB</text>
<text x="151.4" y="44.7">A4</text>
<text x="160.3" y="47.3">6</text>
<text x="160.3" y="42.2">4</text>
<text x="160.3" y="44.7">5</text>
<text x="187.7" y="47.3">35</text>
<text x="187.7" y="44.7">36</text>
<text x="187.7" y="42.2">37</text>
<text x="257.7" y="42.3">18+5V</text>
<text x="258.3" y="47.4">3 HUB_XIN</text>
<text x="151.4" y="52.4">B5</text>
<text x="151.4" y="49.8">A5</text>
<text x="160.3" y="49.8">7</text>
<text x="160.3" y="52.4">8</text>
<text x="187.7" y="52.4">33GND</text>
<text x="187.7" y="49.8">34</text>
<text x="187.7" y="52.4">33</text>
<text x="258.3" y="49.9">2 HUB_XOUT</text>
<text x="65.6" y="54.9">1 USB5V_P1</text>
<text x="65.6" y="60">3 P1_DP</text>
<text x="92.9" y="58">3</text>
<text x="105.6" y="54.9">1 USB5V_P2</text>
<text x="105.6" y="60">3 P2_DP</text>
<text x="105.6" y="58">2 +3V3_ESP</text>
<text x="105.6" y="54.9">1</text>
<text x="105.6" y="60">3</text>
<text x="105.6" y="58">2</text>
<text x="151.4" y="60">B7</text>
<text x="151.4" y="57.4">A7</text>
<text x="159.7" y="57.4">10</text>
<text x="159.7" y="60">11</text>
<text x="160.3" y="54.9">9</text>
<text x="171.1" y="54.9">1</text>
<text x="171.1" y="57.4">3</text>
<text x="171.1" y="60">5</text>
<text x="180" y="54.9">2</text>
<text x="180" y="57.4">4</text>
<text x="180" y="60">6</text>
<text x="187.7" y="60">30</text>
<text x="187.7" y="57.4">31</text>
<text x="187.7" y="54.9">32</text>
<text x="257.7" y="55">17HUB_RSTJ</text>
<text x="257.7" y="57.5">19+3V3_HUB</text>
<text x="65.6" y="62.5">2 P1_DM</text>
<text x="100" y="65.1" transform="rotate(-90 100 65.1)">1</text>
<text x="105.6" y="62.5">2 P2_DM</text>
<text x="105.6" y="62.5">2</text>
<text x="151.4" y="65.1">B6</text>
<text x="151.4" y="62.5">A6</text>
<text x="159.7" y="62.5">12</text>
<text x="159.7" y="65.1">13</text>
<text x="171.1" y="62.5">7</text>
<text x="171.1" y="65.1">9</text>
<text x="179.4" y="65.1">10</text>
<text x="180" y="62.5">8</text>
<text x="187.7" y="65.1">28GND</text>
<text x="187.7" y="62.5">29M0S_IRQ</text>
<text x="187.7" y="65.1">28</text>
<text x="187.7" y="62.5">29</text>
<text x="257.7" y="62.6">14HUB_REXT</text>
<text x="257.7" y="60.1">26HUB_OVCJ</text>
<text x="57.4" y="69.6" transform="rotate(-90 57.4 69.6)">5</text>
<text x="60" y="69.6" transform="rotate(-90 60 69.6)">4</text>
<text x="97.4" y="69.6" transform="rotate(-90 97.4 69.6)">5</text>
<text x="100" y="69.6" transform="rotate(-90 100 69.6)">4</text>
<text x="159.7" y="67.6">14</text>
<text x="159.7" y="70.1">15</text>
<text x="187.7" y="70.1">26</text>
<text x="187.7" y="67.6">27</text>
<text x="257.7" y="67.7">22</text>
<text x="257.7" y="70.2">23</text>
<text x="151.4" y="75.2">B8</text>
<text x="151.4" y="72.7">A8</text>
<text x="159.7" y="72.7">16</text>
<text x="159.7" y="75.2">17</text>
<text x="159.7" y="77.8">18</text>
<text x="187.7" y="77.8">23</text>
<text x="187.7" y="75.2">24M0S_SCK</text>
<text x="187.7" y="72.7">25M0S_MOSI</text>
<text x="187.7" y="75.2">24</text>
<text x="187.7" y="72.7">25</text>
<text x="257.7" y="72.8">24</text>
<text x="257.7" y="75.3">25</text>
<text x="257.7" y="77.8">27</text>
<text x="132.4" y="81.6" transform="rotate(-90 132.4 81.6)">S1</text>
<text x="140" y="81.6" transform="rotate(-90 140 81.6)">A1</text>
<text x="159.7" y="80.3">19</text>
<text x="159.7" y="82.8">20</text>
<text x="187.7" y="82.8">21M0S_MISO</text>
<text x="187.7" y="80.3">22M0S_CSN</text>
<text x="187.7" y="82.8">21</text>
<text x="187.7" y="80.3">22</text>
<text x="232.4" y="83" transform="rotate(-90 232.4 83)">28</text>
<text x="234.9" y="83" transform="rotate(-90 234.9 83)">12</text>
<text x="240" y="82.4" transform="rotate(-90 240 82.4)">1</text>
<text x="56.1" y="172.4">1</text>
<text x="65" y="172.4">2</text>
<text x="56.1" y="175">3</text>
<text x="56.1" y="177.5">5</text>
<text x="65" y="175">4</text>
<text x="65" y="177.5">6</text>
<text x="219.6" y="174.6">B1</text>
<text x="219.6" y="177.1">B2</text>
<text x="219.6" y="179.7">B3</text>
<text x="257.8" y="174.6">A1+5V</text>
<text x="257.8" y="177.1">A2GND</text>
<text x="257.8" y="179.7">A3</text>
<text x="56.1" y="180.1">7</text>
<text x="65" y="180.1">8</text>
<text x="219.6" y="182.2">B4</text>
<text x="219.6" y="184.7">B5</text>
<text x="257.8" y="182.2">A4</text>
<text x="257.8" y="184.7">A5M0S_MISO</text>
<text x="219.6" y="187.3">B6</text>
<text x="219.6" y="189.8">B7</text>
<text x="257.8" y="187.3">A6M0S_MOSI</text>
<text x="257.8" y="189.8">A7M0S_CSN</text>
<text x="219" y="197.4">B10</text>
<text x="257.2" y="197.4">A10</text>
<text x="257.8" y="192.4">A8M0S_SCK</text>
<text x="257.8" y="194.9">A9M0S_IRQ</text>
<text x="219" y="200">B11</text>
<text x="219" y="202.5">B12</text>
<text x="257.2" y="200">A11</text>
<text x="257.2" y="202.5">A12</text>
<text x="219" y="205.1">B13</text>
<text x="219" y="207.6">B14</text>
<text x="257.2" y="205.1">A13</text>
<text x="257.2" y="207.6">A14</text>
<text x="219" y="210.1">B15</text>
<text x="257.2" y="210.1">A15</text>
</g>
</svg>
